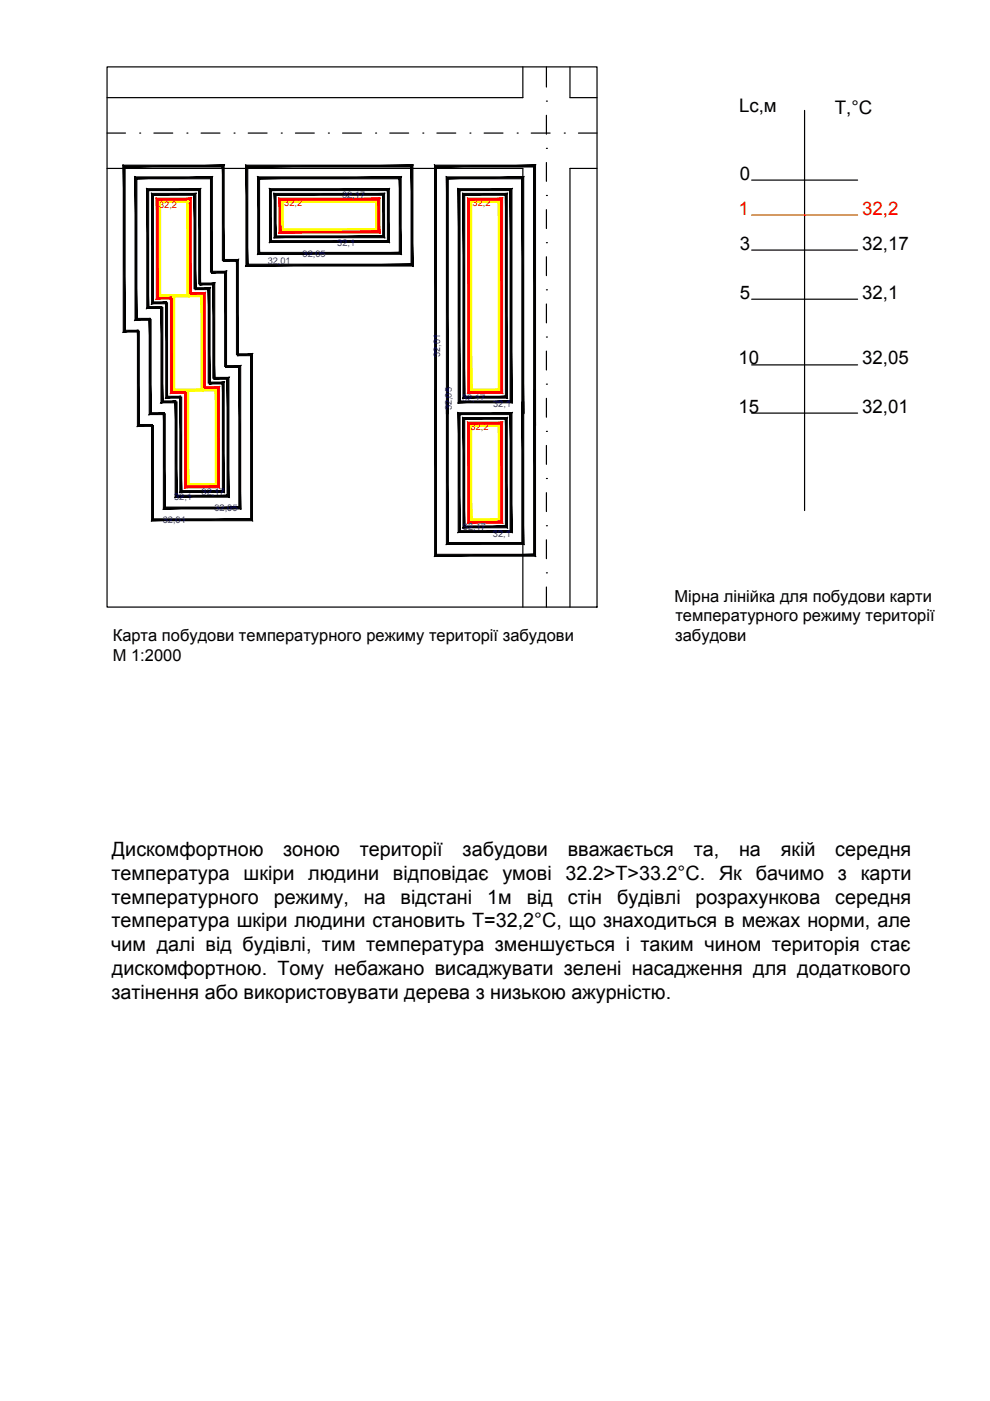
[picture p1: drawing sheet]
<svg xmlns="http://www.w3.org/2000/svg" width="210mm" height="297mm" viewBox="0 0 210 297" stroke-linecap="round" stroke-linejoin="round" font-family="sans-serif">
<!-- layer: 0 -->
<path d="M110.9 35.7v93M120.8 35.7v93M120.8 20.7h5.8M159.4 38.2h22.4M170.6 23.4v84.8M159.4 53h22.4M159.4 63.4h22.4M159.4 77.4h22.4M159.4 87.6h22.4" fill="none" stroke="#000" stroke-width=".25"/>
<!-- layer: A3-05 -->
<path d="M22.7 35.7h88.2M22.7 20.7h88.2" fill="none" stroke="#000" stroke-width=".25"/>
<!-- layer: 0 -->
<g fill="#ff0" stroke="#ff0" stroke-width=".21">
<path d="M99.6 42.7l.4 39.8v-39.8zM99.6 42.7l.4 39.8-.4 .4zM100 82.5l-.4 .4 6-.4zM99.6 82.9l6-.4 .5 .4zM105.6 42.9v39.6l.5 .4zM105.6 42.9l.5-.4v40.4zM99.9 42.9h5.7l.5-.4zM99.9 42.5h6.2l-6.2 .4z"/>
<path d="M60 42.9h19.8v-.4zM59.6 42.5h20.2l-19.8 .4zM59.6 42.5l.4 6v-5.6zM59.6 42.5l.4 6-.4 .4zM60 48.5l-.4 .4 20-.4zM59.6 48.9l20-.4 .4 .4zM79.6 42.7v5.8l.4 .4zM79.6 42.7h.4v6.2z"/>
<path d="M99.6 90.2l.4 19.8v-19.8zM99.6 90.2l.4 19.8-.4 .4zM99.6 110.4l6-.4h-5.6zM99.6 110.4l6-.4 .5 .4zM105.6 90.4v19.6l.5 .4zM105.6 90.4l.5-.4v20.4zM99.9 90.4h5.7l.5-.4zM99.9 90h6.2l-6.2 .4z"/>
<path d="M33.6 42.7l.4 19.8v-19.8zM33.6 42.7l.4 19.8-.4 .4zM34 62.5l-.4 .4 6-.4zM33.6 62.9l6-.4 .4 .4zM39.6 42.9v19.6l.4 .4zM40 42.5v20.4l-.4-20zM33.8 42.9h5.8l.4-.4zM33.8 42.5h6.2l-6.2 .4z"/>
<path d="M33.6 42.5l.4 20v-19.6zM33.6 42.5l.4 20-.4 .4zM34 62.5l-.4 .4 6-.4zM33.6 62.9l6-.4 .4 .4zM39.6 42.9v19.6l.4 .4zM40 42.5v20.4l-.4-20zM34 42.9h5.6l.4-.4zM33.6 42.5h6.4l-6 .4z"/>
<path d="M36.6 62.7l.4 19.8v-19.8zM36.6 62.7l.4 19.8-.4 .4zM37 82.5l-.4 .4 6-.4zM36.6 82.9l6-.4 .4 .4zM42.6 62.9v19.6l.4 .4zM42.6 62.9l.4-.4v20.4zM36.8 62.9h5.8l.4-.4zM36.8 62.5h6.2l-6.2 .4z"/>
<path d="M39.6 82.7l.4 19.8v-19.8zM39.6 82.7l.4 19.8-.4 .4zM40 102.5l-.4 .4 6-.4zM39.6 102.9l6-.4 .4 .4zM45.6 82.9v19.6l.4 .4zM45.6 82.9l.4-.4v20.4zM39.8 82.9h5.8l.4-.4zM39.8 82.5h6.2l-6.2 .4z"/>
</g>
<g fill="#000" stroke="#000" stroke-width=".21">
<path d="M55 37.9h29.7l.4-.4zM54.6 37.5h30.5l-30.1 .4zM54.6 37.5l.4 16v-15.6zM54.6 37.5l.4 16-.4 .4zM54.6 53.9l30.1-.4h-29.7zM54.6 53.9l30.1-.4 .4 .4zM84.7 37.9v15.6l.4 .4zM84.7 37.9l.4-.4v16.4z"/>
<path d="M52.5 35.4h34.7l.4-.4zM52.1 35h35.5l-35.1 .4zM52.1 35l.4 21v-20.6zM52.1 35l.4 21-.4 .4zM52.1 56.4l35.1-.4h-34.7zM52.1 56.4l35.1-.4 .4 .4zM87.2 35.4v20.6l.4 .4zM87.2 35.4l.4-.4v21.4z"/>
<path d="M44.6 37.9v19.8h.4zM44.6 37.9l.4-.4v20.2zM29 37.9h15.6l.4-.4zM28.6 37.5h16.4l-16 .4zM28.6 37.5l.4 30v-29.6zM28.6 37.5l.4 30-.4 .4zM28.6 67.9l3.2-.4h-2.8zM28.6 67.9l3.2-.4v.4z"/>
<path d="M47.1 35.4v19.8h.4zM47.5 35v20.2l-.4-19.8zM26.5 35.4h20.6l.4-.4zM26.1 35h21.4l-21 .4zM26.1 35l.4 35v-34.6zM26.1 35l.4 35-.4 .4zM26.1 70.4l3.2-.4h-2.8zM26.1 70.4l3.2-.4v.4z"/>
<path d="M58.5 41.4h22.6l.4-.4zM58.1 41h23.4l-23 .4zM58.1 41l.4 9v-8.6zM58.1 41l.4 9-.4 .4zM58.1 50.4l23-.4h-22.6zM58.1 50.4l23-.4 .4 .4zM81.1 41.4v8.6l.4 .4zM81.5 41v9.4l-.4-9z"/>
<path d="M57.5 40.4h24.6l.4-.4zM57.1 40h25.4l-25 .4zM57.1 40l.4 11v-10.6zM57.1 40l.4 11-.4 .4zM57.5 51l-.4 .4 25-.4zM57.1 51.4l25-.4 .4 .4zM82.1 40.4v10.6l.4 .4zM82.1 40.4l.4-.4v11.4z"/>
<path d="M97.1 40l.4 45v-44.6zM97.1 40l.4 45-.4 .4zM97.5 85l-.4 .4 11-.4zM97.1 85.4l11-.4 .4 .4zM108.1 40.4v44.6l.4 .4zM108.1 40.4l.4-.4v45.4zM97.5 40.4h10.6l.4-.4zM97.1 40h11.4l-11 .4z"/>
<path d="M98.2 41l.3 43v-42.6zM98.2 41l.3 43-.3 .4zM98.5 84l-.3 .4 9-.4zM98.2 84.4l9-.4 .4 .4zM107.2 41.4v42.6l.4 .4zM107.2 41.4l.4-.4v43.4zM98.5 41.4h8.7l.4-.4zM98.2 41h9.4l-9.1 .4z"/>
<path d="M29.1 70.2l.4 19.8v-19.8zM29.1 70.2l.4 19.8-.4 .4zM29.1 90.4l3.2-.4h-2.8zM29.1 90.4l3.2-.4v.4z"/>
<path d="M31.6 67.7l.4 19.8v-19.8zM31.6 67.7l.4 19.8-.4 .4zM31.6 87.9l3.2-.4h-2.8zM31.6 87.9l3.2-.4v.4z"/>
<path d="M34.1 65.2l.4 19.8v-19.8zM34.1 65.2l.4 19.8-.4 .4zM34.5 85l-.4 .4 3.2-.4zM34.1 85.4l3.2-.4v.4z"/>
<path d="M35.1 64.2l.4 19.8v-19.8zM35.1 64.2l.4 19.8-.4 .4zM35.5 84l-.4 .4 3.2-.4zM35.1 84.4l3.2-.4v.4z"/>
<path d="M41.1 41.4v19.8h.4zM41.5 41v20.2l-.4-19.8zM32.5 41.4h8.6l.4-.4zM32.1 41h9.4l-9 .4zM32.1 41l.4 23v-22.6zM32.1 41l.4 23-.4 .4zM32.1 64.4l3.2-.4h-2.8zM32.1 64.4l3.2-.4v.4z"/>
<path d="M42.1 40.4v19.8h.4zM42.1 40.4l.4-.4v20.2zM31.5 40.4h10.6l.4-.4zM31.1 40h11.4l-11 .4zM31.1 40l.4 25v-24.6zM31.1 40l.4 25-.4 .4zM31.5 65l-.4 .4 3.2-.4zM31.1 65.4l3.2-.4v.4z"/>
<path d="M47.6 57.9v19.8h.4zM47.6 57.9l.4-.4v20.2zM44.8 57.9h2.8l.4-.4zM44.8 57.5h3.2l-3.2 .4z"/>
<path d="M50.1 55.4v19.8h.4zM50.5 55v20.2l-.4-19.8zM47.3 55.4h2.8l.4-.4zM47.3 55h3.2l-3.2 .4z"/>
<path d="M32.1 90.2l.4 19.8v-19.8zM32.1 90.2l.4 19.8-.4 .4zM32.1 110.4l21-.4h-20.6zM32.1 110.4l21-.4 .4 .4zM53.1 75.4v34.6l.4 .4zM53.1 75.4l.4-.4v35.4zM50.3 75.4h2.8l.4-.4zM50.3 75h3.2l-3.2 .4z"/>
<path d="M34.6 87.7l.4 19.8v-19.8zM34.6 87.7l.4 19.8-.4 .4zM35 107.5l-.4 .4 16-.4zM34.6 107.9l16-.4 .4 .4zM50.6 77.9v29.6l.4 .4zM50.6 77.9l.4-.4v30.4zM47.8 77.9h2.8l.4-.4zM47.8 77.5h3.2l-3.2 .4z"/>
<path d="M37.1 85.2l.4 19.8v-19.8zM37.1 85.2l.4 19.8-.4 .4zM37.5 105l-.4 .4 11-.4zM37.1 105.4l11-.4 .4 .4zM48.1 80.4v24.6l.4 .4zM48.1 80.4l.4-.4v25.4zM45.3 80.4h2.8l.4-.4zM45.3 80h3.2l-3.2 .4z"/>
<path d="M38.1 84.2l.4 19.8v-19.8zM38.1 84.2l.4 19.8-.4 .4zM38.5 104l-.4 .4 9-.4zM38.1 104.4l9-.4 .4 .4zM47.1 81.4v22.6l.4 .4zM47.5 81v23.4l-.4-23zM44.3 81.4h2.8l.4-.4zM44.3 81h3.2l-3.2 .4z"/>
<path d="M44.1 61.4v19.8h.4zM44.1 61.4l.4-.4v20.2zM41.3 61.4h2.8l.4-.4zM41.3 61h3.2l-3.2 .4z"/>
<path d="M45.1 60.4v19.8h.4zM45.1 60.4l.4-.4v20.2zM42.3 60.4h2.8l.4-.4zM42.3 60h3.2l-3.2 .4z"/>
<path d="M92.1 82.7l.4 34.8v-34.8zM92.1 82.7l.4 34.8-.4 .4zM92.1 117.9l21-.4h-20.6zM92.1 117.9l21-.4 .4 .4zM113.1 82.7v34.8l.4 .4zM113.1 82.7h.4v35.2z"/>
<path d="M94.6 85.2l.4 29.8v-29.8zM94.6 85.2l.4 29.8-.4 .4zM95 115l-.4 .4 16-.4zM94.6 115.4l16-.4 .4 .4zM110.6 85.2v29.8l.4 .4zM110.6 85.2h.4v30.2z"/>
<path d="M97.1 87.5l.4 25v-24.6zM97.1 87.5l.4 25-.4 .4zM97.5 112.5l-.4 .4 11-.4zM97.1 112.9l11-.4 .4 .4zM108.1 87.9v24.6l.4 .4zM108.1 87.9l.4-.4v25.4zM97.5 87.9h10.6l.4-.4zM97.1 87.5h11.4l-11 .4z"/>
<path d="M98.2 88.5l.3 23v-22.6zM98.2 88.5l.3 23-.3 .4zM98.5 111.5l-.3 .4 9-.4zM98.2 111.9l9-.4 .4 .4zM107.2 88.9v22.6l.4 .4zM107.2 88.9l.4-.4v23.4zM98.5 88.9h8.7l.4-.4zM98.2 88.5h9.4l-9.1 .4z"/>
<path d="M110.6 37.9v49.8h.4zM110.6 37.9l.4-.4v50.2zM95 37.9h15.6l.4-.4zM94.6 37.5h16.4l-16 .4zM94.6 37.5l.4 50.2v-49.8zM94.6 37.5l.4 50.2h-.4z"/>
<path d="M113.1 35.4v54.8h.4zM113.1 35.4l.4-.4v55.2zM92.5 35.4h20.6l.4-.4zM92.1 35h21.4l-21 .4zM92.1 35l.4 55.2v-54.8zM92.1 35l.4 55.2h-.4z"/>
</g>
<g fill="#f00" stroke="#f00" stroke-width=".21">
<path d="M99.2 42l.4 41v-40.6zM99.2 42l.4 41-.4 .4zM99.6 83l-.4 .4 7-.4zM99.2 83.4l7-.4 .4 .4zM106.2 42.4v40.6l.4 .4zM106.2 42.4l.4-.4v41.4zM99.6 42.4h6.6l.4-.4zM99.2 42h7.4l-7 .4z"/>
<path d="M59.5 42.4h20.6l.4-.4zM59.1 42h21.4l-21 .4zM59.1 42l.4 7v-6.6zM59.1 42l.4 7-.4 .4zM59.5 49l-.4 .4 21-.4zM59.1 49.4l21-.4 .4 .4zM80.1 42.4v6.6l.4 .4zM80.1 42.4l.4-.4v7.4z"/>
<path d="M99.2 89.5l.4 21v-20.6zM99.2 89.5l.4 21-.4 .4zM99.2 110.9l7-.4h-6.6zM99.2 110.9l7-.4 .4 .4zM106.2 89.9v20.6l.4 .4zM106.2 89.9l.4-.4v21.4zM99.6 89.9h6.6l.4-.4zM99.2 89.5h7.4l-7 .4z"/>
<path d="M40.1 42.4v19.8h.4zM40.1 42.4l.4-.4v20.2zM33.5 42.4h6.6l.4-.4zM33.1 42h7.4l-7 .4zM33.1 42l.4 21v-20.6zM33.1 42l.4 21-.4 .4zM33.1 63.4l3.2-.4h-2.8zM33.1 63.4l3.2-.4v.4z"/>
<path d="M36.1 63.2l.4 19.8v-19.8zM36.1 63.2l.4 19.8-.4 .4zM36.1 83.4l3.2-.4h-2.8zM36.1 83.4l3.2-.4v.4z"/>
<path d="M43.1 62.4v19.8h.4zM43.5 62v20.2l-.4-19.8zM40.3 62.4h2.8l.4-.4zM40.3 62h3.2l-3.2 .4z"/>
<path d="M39.1 83.2l.4 19.8v-19.8zM39.1 83.2l.4 19.8-.4 .4zM39.5 103l-.4 .4 7-.4zM39.1 103.4l7-.4 .4 .4zM46.1 82.4v20.6l.4 .4zM46.1 82.4l.4-.4v21.4zM43.3 82.4h2.8l.4-.4zM43.3 82h3.2l-3.2 .4z"/>
</g>
<!-- layer: aa_oeeaeea -->
<g fill="none" stroke="#000" stroke-width=".25">
<path d="M22.7 14.2h103.9v114.5h-103.9zM110.9 14.2v6.5M115.9 14.2v4.3M120.8 14.2v6.5M22.7 28.2h3.9M29.6 28.2h.1M32.6 28.2h4M39.6 28.2h.1M42.6 28.2h4M49.6 28.2h.1M52.6 28.2h4M59.6 28.2h.1"/>
<path d="M62.6 28.2h4M69.6 28.2h.1M72.6 28.2h4M79.6 28.2h.1M82.6 28.2h4M89.6 28.2h.1M92.6 28.2h4M99.6 28.2h.1M102.6 28.2h4M109.7 28.2h.1M112.6 28.2h4M115.9 21.4h.1"/>
<path d="M115.9 31.5h.1M115.9 24.4v4M115.9 34.5v3.9M119.6 28.2h.1M120.8 35.7h5.8M122.6 28.2h4M115.9 41.4h.1M115.9 51.5h.1M115.9 44.5v4M115.9 54.4v4M115.9 61.4h.1M115.9 71.5h.1"/>
<path d="M115.9 64.5v4M115.9 74.4v4M115.9 81.4h.1M115.9 91.5h.1M115.9 84.5v4M115.9 94.4v4M115.9 101.5h.1M115.9 111.5h.1M115.9 104.5v4M115.9 114.4v4M115.9 121.5h.1M115.9 124.5v4.2"/>
</g>
<!-- layer: 0 -->
<path d="M39.8 42.7h.1" fill="none" stroke="#ff0" stroke-width=".25"/>
<path d="M159.4 45.6h22.4" fill="none" stroke="#f00" stroke-width=".25"/>
<g font-size="4.2">
<text x="23.7" y="181.4">Дискомфортною</text>
<text x="60.1" y="181.4">зоною</text>
<text x="76.3" y="181.4">території</text>
<text x="98.1" y="181.4">забудови</text>
<text x="120.4" y="181.4">вважається</text>
<text x="147.1" y="181.4">та,</text>
<text x="156.7" y="181.4">на</text>
<text x="165.6" y="181.4">якій</text>
<text x="177.1" y="181.4">середня</text>
<text x="23.7" y="186.5">температура шкіри</text>
<text x="23.7" y="191.6">температурного</text>
<text x="58" y="191.6">режиму,</text>
<text x="65.4" y="186.5">людини відповідає умові 32.2&gt;T&gt;33.2°С. Як бачимо з карти</text>
<text x="77.2" y="191.6">на</text>
<text x="84.9" y="191.6">відстані</text>
<text x="103.3" y="191.6">1м</text>
<text x="111.7" y="191.6">від</text>
<text x="120.4" y="191.6">стін</text>
<text x="130.9" y="191.6">будівлі</text>
<text x="147.5" y="191.6">розрахункова</text>
<text x="177.1" y="191.6">середня</text>
<text x="23.7" y="196.6">температура шкіри людини становить Т=32,2°С, що знаходиться в межах норми, але</text>
<text x="23.6" y="201.7">чим далі від будівлі, тим температура зменшується і таким чином територія стає</text>
<text x="23.7" y="206.8">дискомфортною. Тому небажано висаджувати зелені насадження для додаткового</text>
<text x="23.6" y="211.8">затінення або використовувати дерева з низькою ажурністю.</text>
</g>
<g font-size="4">
<text x="156.7" y="23.8">Lc,м</text>
<text x="177" y="24.3">Т,°С</text>
<text x="156.8" y="38.1">0</text>
<text x="156.8" y="52.9">3</text>
<text x="182.8" y="52.9">32,17</text>
<text x="156.8" y="63.3">5</text>
<text x="182.8" y="63.4">32,1</text>
<text x="156.6" y="77.3">10</text>
<text x="182.8" y="77.3">32,05</text>
<text x="156.6" y="87.5">15</text>
<text x="182.8" y="87.5">32,01</text>
</g>
<g font-size="4" fill="#f00">
<text x="156.6" y="45.5">1</text>
<text x="182.8" y="45.5">32,2</text>
</g>
<g font-size="3.5">
<text x="143" y="127.6">Мірна лінійка для побудови карти</text>
<text x="143.2" y="131.8">температурного режиму території</text>
<text x="23.9" y="136">Карта побудови температурного режиму території забудови</text>
<text x="143.2" y="136">забудови</text>
<text x="23.9" y="140.2">М 1:2000</text>
</g>
<g font-size="2" fill="#00f">
<text x="72.5" y="41.9">32,17</text>
<text x="71.5" y="52.1">32,1</text>
<text x="56.8" y="55.9">32,01</text>
<text x="64.2" y="54.5">32,05</text>
<text x="93.3" y="75.7" transform="rotate(-90 93.3 75.7)">32,01</text>
<text x="95.8" y="87" transform="rotate(-90 95.8 87)">32,05</text>
<text x="98" y="84.9">32,17</text>
<text x="104.6" y="86.2">32,1</text>
<text x="36.9" y="105.9">32,1</text>
<text x="42.7" y="104.9">32,17</text>
<text x="34.5" y="110.9">32,01</text>
<text x="45.5" y="108.4">32,05</text>
<text x="98.2" y="112.4">32,17</text>
<text x="104.5" y="113.8">32,1</text>
</g>
<g font-size="2" fill="#f00">
<text x="33.7" y="44.2">32,2</text>
<text x="60.3" y="43.6">32,2</text>
<text x="100.2" y="43.6">32,2</text>
<text x="99.8" y="91.1">32,2</text>
</g>
</svg>
